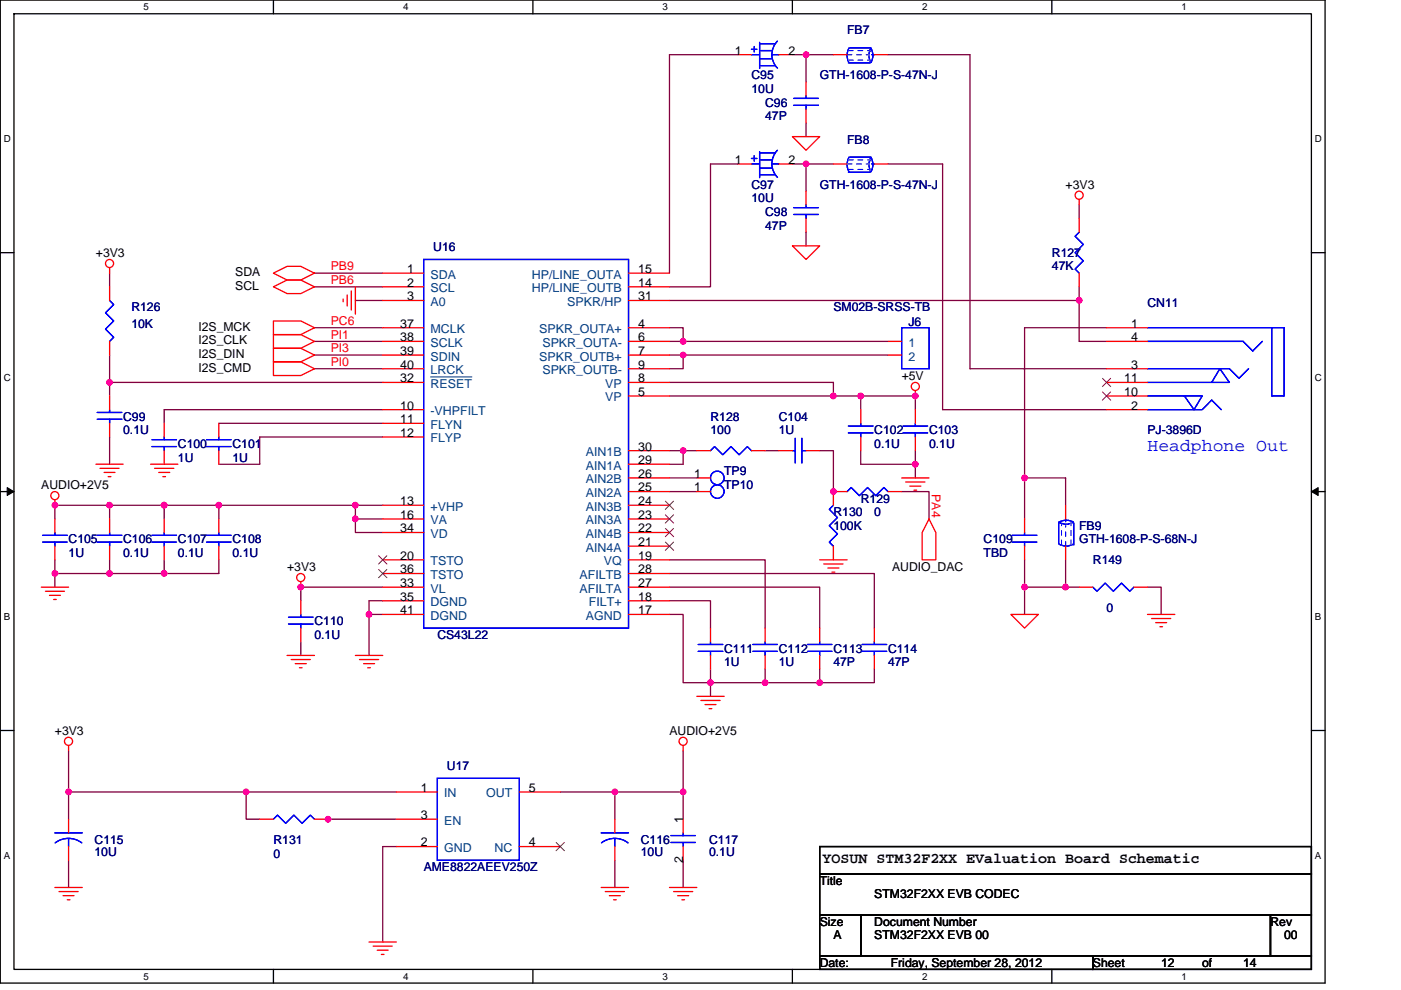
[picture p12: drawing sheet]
<svg xmlns="http://www.w3.org/2000/svg" width="297mm" height="210mm" viewBox="0 0 297 210" stroke-linecap="round" stroke-linejoin="round" font-family="sans-serif">
<path d="M.1 0h280.8v208.5h-280.8zM3 2.9h275v202.7h-275z" fill="none" stroke="#000" stroke-width=".28"/>
<g fill="#fff">
<path d="M30.5 .3h1.1v2.3h-1.1z"/>
<path d="M30.5 205.9h1.1v2.3h-1.1z"/>
</g>
<path d="M58 0v2.9M58 205.6v2.9" fill="none" stroke="#000" stroke-width=".28"/>
<g fill="#fff">
<path d="M85.5 .3h1.1v2.3h-1.1z"/>
<path d="M85.5 205.9h1.1v2.3h-1.1z"/>
</g>
<path d="M113 0v2.9M113 205.6v2.9" fill="none" stroke="#000" stroke-width=".28"/>
<g fill="#fff">
<path d="M140.5 .3h1.1v2.3h-1.1z"/>
<path d="M140.5 205.9h1.1v2.3h-1.1z"/>
</g>
<path d="M168 0v2.9M168 205.6v2.9" fill="none" stroke="#000" stroke-width=".28"/>
<g fill="#fff">
<path d="M195.5 .3h1.2v2.3h-1.2z"/>
<path d="M195.5 205.9h1.2v2.3h-1.2z"/>
</g>
<path d="M223 0v2.9M223 205.6v2.9" fill="none" stroke="#000" stroke-width=".28"/>
<g fill="#fff">
<path d="M250.5 .3h1.2v2.3h-1.2z"/>
<path d="M250.5 205.9h1.2v2.3h-1.2z"/>
<path d="M.8 28.3h1.5v2.3h-1.5z"/>
<path d="M278.8 28.3h1.5v2.3h-1.5z"/>
<path d="M.8 78.9h1.5v2.3h-1.5z"/>
<path d="M278.8 78.9h1.5v2.3h-1.5z"/>
</g>
<path d="M.1 53.6h2.9M278 53.6h2.9" fill="none" stroke="#000" stroke-width=".28"/>
<g fill="#fff">
<path d="M.8 129.6h1.4v2.3h-1.4z"/>
<path d="M278.8 129.6h1.4v2.3h-1.4z"/>
</g>
<path d="M.1 104.3h2.9M278 104.3h2.9" fill="none" stroke="#000" stroke-width=".28"/>
<path d="M1.5 103.4l1.5 .9-1.5 .8zM278 104.3l1.5-.9v1.7z" fill="#000" stroke="#000" stroke-width=".21"/>
<g fill="#fff">
<path d="M.8 180.3h1.4v2.3h-1.4z"/>
<path d="M278.8 180.3h1.4v2.3h-1.4z"/>
</g>
<path d="M.1 154.9h2.9M278 154.9h2.9M173.8 179.6h104.2v5.7h-104.2zM173.8 194h8.7v8.7h-8.7zM173.8 185.3h104.2v8.7h-104.2zM182.5 194h86.9v8.7h-86.9zM269.4 194h8.6v8.7h-8.6zM173.8 202.7h57.9v2.9h-57.9zM231.7 202.7h46.3v2.9h-46.3z" fill="none" stroke="#000" stroke-width=".28"/>
<g fill="none" stroke="#800040" stroke-width=".28">
<path d="M156.4 11.6h-14.5v46.3M168 11.6h2.9M170.9 11.6v5.8M170.9 11.6h5.8M188.3 11.6h17.4v66.6h28.9M156.4 34.8h-5.8v26h-8.7M168 34.8h2.9M170.9 34.8v5.8M170.9 34.8h5.8M170.9 26.1v2.9M188.3 34.8h11.6v52.1h34.7M23.2 57.9v2.9"/>
<path d="M66.7 57.9h14.4M170.9 49.3v2.9M228.8 43.5v2.9M23.2 75.3v5.8M66.7 60.8h14.4M66.7 69.5h14.4M66.7 72.4h14.4M66.7 75.3h14.4M66.7 78.2h14.4M75.4 63.7h5.7M141.9 63.7h86.9M141.9 69.5h2.9v2.9h-2.9"/>
<path d="M141.9 75.3h2.9M144.8 72.4h43.5M144.8 75.3v2.9h-2.9M144.8 75.3h43.5M228.8 63.7v8.7h5.8M228.8 60.8v2.9M234.6 69.5h-17.4v31.9M23.2 92.7v5.8M23.2 81.1v2.9M23.2 81.1h57.9M46.4 89.8h34.7M81.1 86.9h-46.3v2.9"/>
<path d="M81.1 92.7h-26v5.8h-8.7M141.9 84h34.8M141.9 81.1h34.8v2.9M141.9 95.6h2.9M147.7 95.6h-2.9v2.9h-2.9M162.2 95.6h2.9M173.8 95.6h2.9v8.7M176.7 84h5.8M182.5 84v2.9M182.5 95.6v2.9h11.6M182.5 84h11.6v2.9M194.1 98.5v2.9"/>
<path d="M194.1 95.6v2.9M11.6 118.7v2.9M23.2 107.2h11.6M23.2 107.2h-11.6v2.9M23.2 118.7v2.9M23.2 107.2v2.9M34.8 107.2v2.9M34.8 118.7v2.9M34.8 107.2h11.6v2.9M46.4 107.2h29M46.4 118.7v2.9h-11.6M75.4 110.1v2.8h5.7"/>
<path d="M75.4 107.2v2.9h5.7M75.4 107.2h5.7M141.9 118.7h20.3v14.5M141.9 101.4h5.8M141.9 104.3h5.8M191.2 104.3h5.8v5.8M217.2 118.7v5.8M217.2 101.4v8.7M217.2 101.4h8.7v5.8M225.9 118.7v5.8M11.6 121.6v2.9M11.6 121.6h11.6"/>
<path d="M23.2 121.6h11.6M63.8 136.1v2.9M78.2 130.3v8.7M81.1 124.5h-17.3v2.9M81.1 127.4h-2.9v2.9h2.9M141.9 127.4h8.7v5.8M141.9 124.5h31.9v8.7M141.9 121.6h43.5v11.6M141.9 130.3h2.9v14.5h5.8M217.2 124.5h8.7M217.2 124.5v5.8M225.9 124.5h2.9"/>
<path d="M243.3 124.5h2.9v5.8M14.5 159.3v8.7M144.8 159.3v8.7M150.6 141.9v2.9M150.6 144.8v2.9M162.2 141.9v2.9h-11.6M173.8 141.9v2.9h-11.6M185.4 141.9v2.9h-11.6M14.5 168h37.7v5.8h2.9M14.5 168v5.8M52.2 168h31.8M69.6 173.8h14.4"/>
<path d="M84 179.6h-2.9v20.2M118.8 168h11.6M130.4 168v5.8M130.4 168h14.4M144.8 168v5.8M14.5 182.5v5.7M130.4 182.5v5.7M144.8 182.5v5.7"/>
</g>
<g fill="#f0f" stroke="#f0f" stroke-width=".28">
<circle cx="23.2" cy="81.1" r=".57"/>
<circle cx="78.2" cy="130.3" r=".57"/>
<circle cx="63.8" cy="124.5" r=".57"/>
<circle cx="75.3" cy="110" r=".57"/>
<circle cx="46.4" cy="107.1" r=".57"/>
<circle cx="75.3" cy="107.1" r=".57"/>
<circle cx="23.2" cy="107.1" r=".57"/>
<circle cx="34.8" cy="107.1" r=".57"/>
<circle cx="34.8" cy="121.6" r=".57"/>
<circle cx="11.6" cy="121.6" r=".57"/>
<circle cx="225.9" cy="124.5" r=".57"/>
<circle cx="217.2" cy="124.5" r=".57"/>
<circle cx="217.2" cy="101.4" r=".57"/>
<circle cx="23.2" cy="121.6" r=".57"/>
<circle cx="11.6" cy="107.1" r=".57"/>
<circle cx="170.9" cy="34.8" r=".57"/>
<circle cx="170.9" cy="11.6" r=".57"/>
<circle cx="228.8" cy="63.7" r=".57"/>
<circle cx="144.8" cy="72.4" r=".57"/>
<circle cx="144.8" cy="75.3" r=".57"/>
<circle cx="176.7" cy="84" r=".57"/>
<circle cx="182.5" cy="84" r=".57"/>
<circle cx="194.1" cy="84" r=".57"/>
<circle cx="194.1" cy="98.5" r=".57"/>
<circle cx="173.8" cy="144.8" r=".57"/>
<circle cx="150.6" cy="144.8" r=".57"/>
<circle cx="162.2" cy="144.8" r=".57"/>
<circle cx="52.2" cy="168" r=".57"/>
<circle cx="69.6" cy="173.8" r=".57"/>
<circle cx="144.8" cy="168" r=".57"/>
<circle cx="130.4" cy="168" r=".57"/>
<circle cx="14.5" cy="168" r=".57"/>
<circle cx="144.8" cy="95.6" r=".57"/>
<circle cx="176.7" cy="104.3" r=".57"/>
</g>
<g fill="none" stroke="#f00" stroke-width=".28">
<path d="M156.4 11.6h2.9M165.1 11.6h2.9M170.9 17.4v2.9M176.7 11.6h2.9M185.4 11.6h2.9M156.4 34.8h2.9M165.1 34.8h2.9M168 29h5.8l-2.9 2.9zM170.9 23.2v2.9M176.7 34.8h2.9M185.4 34.8h2.9M23.2 56.8v1.1"/>
<path d="M58 57.9l2.9-1.4h2.9l2.9 1.4-2.9 1.5h-2.9zM81.1 57.9h8.7M133.3 57.9h8.6M168 52.2h5.8l-2.9 2.8zM170.9 40.6v2.9M170.9 46.4v2.9M228.8 42.3v1.2M228.8 46.4v2.9M228.8 57.9v2.9M23.2 60.8v2.9M23.2 72.4v2.9M58 60.8l2.9-1.4h2.9l2.9 1.4-2.9 1.5h-2.9z"/>
<path d="M58 68.1h5.8l2.9 1.4-2.9 1.5h-5.8zM58 71h5.8l2.9 1.4-2.9 1.5h-5.8zM58 73.9h5.8l2.9 1.4-2.9 1.5h-5.8zM58 76.8h5.8l2.9 1.4-2.9 1.5h-5.8zM72.7 63.4v.6M73.6 62.6v2.3M74.5 61.7v4.1M75.4 60.8v5.8M81.1 78.2h8.7M81.1 69.5h8.7M81.1 72.4h8.7M81.1 75.3h8.7"/>
<path d="M81.1 60.8h8.7M81.1 63.7h8.7M133.3 78.2h8.6M133.3 69.5h8.6M133.3 72.4h8.6M133.3 75.3h8.6M133.3 60.8h8.6M133.3 63.7h8.6M188.3 72.4h2.9M188.3 75.3h2.9M234.6 78.2h8.7M234.6 69.5h8.7"/>
<path d="M234.6 72.4h8.7M20.3 98.5h5.8M21.2 99.3h4M23.2 84v2.9M23.2 89.8v2.9M31.9 98.5h5.8M32.8 99.3h4M34.8 89.8v2.9M34.8 95.6v2.9M46.4 89.8v2.9M46.4 95.6v2.9M81.1 81.1h8.7"/>
<path d="M81.1 86.9h8.7M81.1 89.8h8.7M81.1 92.7h8.7M133.3 81.1h8.6M133.3 84h8.6M133.3 95.6h8.6M133.3 98.5h8.6M147.7 95.6h2.9M159.3 95.6h2.9M165.1 95.6h2.9M170.9 95.6h2.9M182.5 86.9v2.9"/>
<path d="M182.5 92.7v2.9M194.1 86.9v2.9M194.1 92.7v2.9M194.1 82.8v1.2M234.6 81.1h8.7M234.6 84h8.7M234.6 86.9h8.7M11.6 106v1.2M11.6 110.1v2.8M11.6 115.8v2.9M22.1 100.2h2.3M22.9 101.1h.6"/>
<path d="M23.2 110.1v2.8M23.2 115.8v2.9M33.7 100.2h2.3M34.5 101.1h.6M34.8 110.1v2.8M34.8 115.8v2.9M46.4 110.1v2.8M46.4 115.8v2.9M81.1 107.2h8.7M81.1 110.1h8.7M81.1 112.9h8.7M81.1 118.7h8.7"/>
<path d="M133.3 101.4h8.6M133.3 104.3h8.6M133.3 107.2h8.6M133.3 110.1h8.6M133.3 112.9h8.6M133.3 118.7h8.6M133.3 115.8h8.6M147.7 101.4h2.9M147.7 104.3h2.9M173.8 118.7h5.8M174.7 119.6h4M176.7 115.8v2.9"/>
<path d="M179.6 104.3h-2.9v2.9M188.3 104.3h2.9M191.2 101.4h5.8M192 102.2h4.1M192.9 103.1h2.3M193.8 104h.5M197 110.1l1.4 2.8v5.8h-2.9v-5.8zM217.2 110.1v2.8M217.2 115.8v2.9M225.9 107.2v2.9M225.9 115.8v2.9M8.8 124.5h5.7"/>
<path d="M9.6 125.4h4.1M10.5 126.3h2.3M11.4 127.1h.5M60.9 139h5.8M61.7 139.9h4.1M63.8 127.4v2.9M63.8 133.2v2.9M63.8 123.4v1.1M75.4 139h5.7M76.2 139.9h4.1M81.1 121.6h8.7M81.1 124.5h8.7"/>
<path d="M81.1 127.4h8.7M81.1 130.3h8.7M133.3 121.6h8.6M133.3 124.5h8.6M133.3 127.4h8.6M133.3 130.3h8.6M150.6 133.2v2.9M150.6 139v2.9M162.2 133.2v2.9M162.2 139v2.9M173.8 133.2v2.9M173.8 139v2.9"/>
<path d="M175.5 120.5h2.4M176.4 121.3h.6M185.4 133.2v2.9M185.4 139v2.9M214.3 130.3h5.8l-2.9 2.9zM228.8 124.5h2.9M240.4 124.5h2.9M243.3 130.3h5.8M244.2 131.2h4M245 132.1h2.4M245.9 132.9h.6M14.5 158.1v1.2"/>
<path d="M62.6 140.8h2.3M63.5 141.6h.5M77.1 140.8h2.3M78 141.6h.5M144.8 158.1v1.2M147.7 147.7h5.8M148.6 148.6h4.1M149.5 149.4h2.3M150.3 150.3h.6M14.5 173.8v2.9M14.5 179.6v2.9M55.1 173.8h2.9"/>
<path d="M66.7 173.8h2.9M84 173.8h8.7M84 168h8.7M84 179.6h8.7M110.1 168h8.7M110.1 179.6h8.7M130.4 173.8v2.9M130.4 179.6v2.9M144.8 173.8v2.9M144.8 179.6v2.9M11.6 188.2h5.8M12.5 189.1h4.1"/>
<path d="M13.4 190h2.3M14.3 190.8h.5M78.2 199.8h5.8M127.5 188.2h5.8M128.3 189.1h4.1M129.2 190h2.3M130.1 190.8h.6M141.9 188.2h5.8M142.8 189.1h4.1M143.7 190h2.3M144.6 190.8h.5M79.1 200.7h4.1"/>
<path d="M80 201.5h2.3M80.9 202.4h.5"/>
<circle cx="23.2" cy="55.9" r=".86"/>
<circle cx="228.8" cy="41.4" r=".86"/>
<circle cx="194.1" cy="82" r=".86"/>
<circle cx="11.6" cy="105.1" r=".86"/>
<circle cx="63.8" cy="122.5" r=".86"/>
<circle cx="14.5" cy="157.2" r=".86"/>
<circle cx="144.8" cy="157.2" r=".86"/>
</g>
<g fill="none" stroke="#00f" stroke-width=".28">
<path d="M159.3 11.6h1.8M159.3 10.5h1.2M159.9 9.9v1.1M161.1 9v5.5M161.1 12.5h2.6M161.1 10.7h2.6M161.1 13.9h3.2M161.1 9.3h3.2M163.7 11.6h1.4M164.8 8.7a4.1 4.1 0 0 0 0 5.8M179.9 13.3h4.6M180 10.2a3.1 3.1 0 0 0 0 3"/>
<path d="M180.2 10.2h4.3M184.6 10.2a2.93 2.93 0 0 1 .1 3.1M184.7 10.2a3.1 3.1 0 0 0-.1 3M184.8 11.6h.6M159.3 34.8h1.8M159.3 33.6h1.2M159.9 33v1.2M161.1 32.2v5.5M161.1 35.6h2.6M161.1 33.9h2.6M161.1 37.1h3.2M161.1 32.4h3.2"/>
<path d="M163.7 34.8h1.4M164.8 31.9a4.1 4.1 0 0 0 0 5.7M168.3 22.3h5.2M168.3 20.9h5.2M170.9 20.3v.6M170.9 22.3v.9M179.9 36.5h4.6M180 33.3a3.1 3.1 0 0 0 0 3.1M180.2 33.3h4.3M184.6 33.3a2.97 2.97 0 0 1 .1 3.1M184.7 33.3a3.1 3.1 0 0 0-.1 3.1M184.8 34.8h.6"/>
<path d="M89.8 55h43.5v78.2h-43.5zM168.3 45.5h5.2M168.3 44h5.2M170.9 43.5v.5M170.9 45.5v.9M228.8 49.3l-.9 .8 1.8 1.8-1.8 1.7 1.8 1.7-1.8 1.8 .9 .8M23.2 63.7l.9 .9-1.7 1.7 1.7 1.8-1.7 1.7 1.7 1.7-.9 .9M191.2 69.5h5.8v8.7h-5.8zM243.3 72.4h20.3l2 2 2-2M243.3 69.5h26.1M243.3 78.2h17.4l2 2 2-2M269.6 69.5h2.6v14.5h-2.6z"/>
<path d="M20.6 88.9h5.2M20.6 87.5h5.2M23.2 86.9v.6M23.2 88.9v.9M32.2 94.7h5.2M32.2 93.3h5.2M34.8 92.7v.6M34.8 94.7v.9M43.8 94.7h5.2M43.8 93.3h5.2M46.4 92.7v.6M46.4 94.7v.9"/>
<path d="M150.6 95.6l.9-.9 1.7 1.8 1.8-1.8 1.7 1.8 1.8-1.8 .8 .9M168 95.6h.6M168.6 93v5.2M170 93v5.2M170 95.6h.9M179.9 91.8h5.2M179.9 90.4h5.2M182.5 89.8v.6M182.5 91.8v.9M191.5 91.8h5.2M191.5 90.4h5.2M194.1 89.8v.6"/>
<path d="M194.1 91.8v.9M243.3 84h11.6l-1.7 2.9-2.1-2.9M243.3 86.9h11.6l2-2 2 2M256.9 81.1l1.7-2.9 2.1 2.9h-17.4M9 115h5.3M9 113.5h5.3M11.6 112.9v.6M11.6 115v.8M20.6 115h5.2M20.6 113.5h5.2M23.2 112.9v.6M23.2 115v.8"/>
<path d="M32.2 115h5.2M32.2 113.5h5.2M34.8 112.9v.6M34.8 115v.8M43.8 115h5.2M43.8 113.5h5.2M46.4 112.9v.6M46.4 115v.8M176.7 107.2l-.9 .8 1.8 1.8-1.8 1.7 1.8 1.7-1.8 1.8 .9 .8M179.6 104.3l.9-.9 1.7 1.7 1.7-1.7 1.8 1.7 1.7-1.7 .9 .9M214.6 115h5.2M214.6 113.5h5.2"/>
<path d="M217.2 112.9v.6M217.2 115v.8M224.5 110.9v4.4M224.5 115.4a2.93 2.93 0 0 0 3.1 0M224.5 110.7a2.93 2.93 0 0 0 3.1 .1M225.9 110.1v.5M227.6 110.7a3.1 3.1 0 0 0-3.1 .1M227.7 110.9v4.7M61.2 132.4h5.2M61.2 130.9h5.2M63.8 130.3v.6M63.8 132.4v.8"/>
<path d="M148 138.2h5.2M148 136.7h5.2M150.6 136.1v.6M150.6 138.2v.8M159.6 138.2h5.2M159.6 136.7h5.2M162.2 136.1v.6M162.2 138.2v.8M171.2 138.2h5.2M171.2 136.7h5.2M173.8 136.1v.6M173.8 138.2v.8"/>
<path d="M182.8 138.2h5.2M182.8 136.7h5.2M185.4 136.1v.6M185.4 138.2v.8M231.7 124.5l.9 .9 1.7-1.7 1.7 1.7 1.8-1.7 1.7 1.7 .9-.9M11.6 176.7h5.8M11.7 178.8a4.6 4.6 0 0 1 5.6 0M14.5 177.8v1.8M58 173.8l.8-.9 1.8 1.7 1.7-1.7 1.7 1.7 1.8-1.7 .9 .9M92.7 165.1h17.4v17.4h-17.4zM127.5 176.7h5.8M127.5 178.8a4.6 4.6 0 0 1 5.7 0"/>
<path d="M130.4 177.8v1.8M142.2 178.7h5.2M142.2 177.2h5.2M144.8 176.7v.5M144.8 178.7v.9"/>
<circle cx="152.1" cy="101.4" r="1.44"/>
<circle cx="152.1" cy="104.3" r="1.43"/>
</g>
<g fill="none" stroke="#804000" stroke-width=".21">
<path d="M233.7 80.2l1.8 1.8M233.7 83.1l1.8 1.8M235.5 80.2l-1.8 1.8M235.5 83.1l-1.8 1.8M80.3 117.9l1.7 1.7M82 117.9l-1.7 1.7M141.1 106.3l1.7 1.8M141.1 109.2l1.7 1.8M141.1 112.1l1.7 1.7M141.1 115l1.7 1.7M142.8 106.3l-1.7 1.8M142.8 109.2l-1.7 1.8"/>
<path d="M142.8 112.1l-1.7 1.7M142.8 115l-1.7 1.7M80.3 120.8l1.7 1.7M82 120.8l-1.7 1.7M117.9 178.7l1.8 1.7M119.7 178.7l-1.8 1.7"/>
</g>
<g fill="none" stroke="#fff" stroke-width=".21" stroke-dasharray="1 1 1 1 1 1 1 1">
<path d="M179.6 11.6h4.6M179.9 12.8h4.6M179.9 10.7h4.6M184.2 11.6h.1M184.5 12.8h.1M184.5 10.7h.1M179.6 34.8h4.6M179.9 35.9h4.6M179.9 33.9h4.6M184.2 34.8h.1M184.5 35.9h.1M184.5 33.9h.1"/>
<path d="M225.1 115.6v-4.7M225.1 110.9h.1M225.9 115.8v-4.6M225.9 111.2h.1M227.1 115.6v-4.7M227.1 110.9h.1"/>
</g>
<g fill="none" stroke="#00f" stroke-width=".21" stroke-dasharray="1 1 1 1 1 1 1 1">
<path d="M179.6 11.6h4.6M179.9 12.8h4.6M179.9 10.7h4.6M184.2 11.6h.1M184.5 12.8h.1M184.5 10.7h.1M179.6 34.8h4.6M179.9 35.9h4.6M179.9 33.9h4.6M184.2 34.8h.1M184.5 35.9h.1M184.5 33.9h.1"/>
<path d="M225.1 115.6v-4.7M225.1 110.9h.1M225.9 115.8v-4.6M225.9 111.2h.1M227.1 115.6v-4.7M227.1 110.9h.1"/>
</g>
<path d="M91.3 79.9h8.8" fill="none" stroke="#004080" stroke-width=".21"/>
<text font-size="3.7" fill="#00f" x="243.3" y="95.7">Headphone Out</text>
<text font-size="3.2" x="174.4" y="183.1">YOSUN STM32F2XX EValuation Board Schematic</text>
<g font-size="2.6">
<text x="155.8" y="11.6">1</text>
<text x="167.1" y="11.6">2</text>
<text x="155.8" y="34.8">1</text>
<text x="167.1" y="34.8">2</text>
<text x="225.9" y="40">+3V3</text>
<text x="20.3" y="54.5">+3V3</text>
<text x="49.9" y="58.5">SDA</text>
<text x="86.3" y="57.9">1</text>
<text x="135.3" y="57.9">15</text>
<text x="49.9" y="61.4">SCL</text>
<text x="86.3" y="60.8">2</text>
<text x="86.3" y="63.7">3</text>
<text x="135.3" y="60.8">14</text>
<text x="135.3" y="63.7">31</text>
<text x="42.1" y="70.1">I2S_MCK</text>
<text x="84.9" y="69.5">37</text>
<text x="135.3" y="69.5">4</text>
<text x="239.8" y="69.5">1</text>
<text x="42.1" y="73">I2S_CLK</text>
<text x="42.1" y="75.9">I2S_DIN</text>
<text x="84.9" y="72.4">38</text>
<text x="84.9" y="75.3">39</text>
<text x="135.3" y="75.3">7</text>
<text x="135.3" y="72.4">6</text>
<text x="239.8" y="72.4">4</text>
<text x="42.1" y="78.8">I2S_CMD</text>
<text x="84.9" y="81.1">32</text>
<text x="84.9" y="78.2">40</text>
<text x="135.3" y="81.1">8</text>
<text x="135.3" y="84">5</text>
<text x="135.3" y="78.2">9</text>
<text x="191.2" y="80.5">+5V</text>
<text x="238.3" y="81.1">11</text>
<text x="238.3" y="84">10</text>
<text x="239.8" y="78.2">3</text>
<text x="84.9" y="86.9">10</text>
<text x="84.9" y="89.8">11</text>
<text x="239.8" y="86.9">2</text>
<text x="84.9" y="92.7">12</text>
<text x="135.3" y="95.6">30</text>
<text x="135.3" y="98.4">29</text>
<text x="135.3" y="101.3">26</text>
<text x="147.1" y="101.3">1</text>
<text x="8.8" y="103.7">AUDIO+2V5</text>
<text x="84.9" y="107.1">13</text>
<text x="135.3" y="104.2">25</text>
<text x="135.3" y="107.1">24</text>
<text x="147.1" y="104.2">1</text>
<text x="84.9" y="110">16</text>
<text x="84.9" y="112.9">34</text>
<text x="135.3" y="110">23</text>
<text x="135.3" y="112.9">22</text>
<text x="84.9" y="118.7">20</text>
<text x="135.3" y="115.8">21</text>
<text x="135.3" y="118.7">19</text>
<text x="60.9" y="121.1">+3V3</text>
<text x="84.9" y="121.6">36</text>
<text x="84.9" y="124.5">33</text>
<text x="135.3" y="121.6">28</text>
<text x="135.3" y="124.5">27</text>
<text x="189.1" y="121.1">AUDIO_DAC</text>
<text x="84.9" y="127.4">35</text>
<text x="84.9" y="130.3">41</text>
<text x="135.3" y="127.4">18</text>
<text x="135.3" y="130.3">17</text>
<text x="11.6" y="155.8">+3V3</text>
<text x="141.9" y="155.8">AUDIO+2V5</text>
<text x="89.2" y="168">1</text>
<text x="112.1" y="168">5</text>
<text x="89.2" y="173.7">3</text>
<text x="89.2" y="179.5">2</text>
<text x="112.1" y="179.5">4</text>
<text x="144.8" y="174.6" transform="rotate(-90 144.8 174.6)">1</text>
<text x="144.8" y="183" transform="rotate(-90 144.8 183)">2</text>
<text x="173.8" y="187.7">Title</text>
<text x="185.4" y="190.6">STM32F2XX EVB CODEC</text>
<text x="173.8" y="196.4">Size</text>
<text x="185.4" y="196.4">Document Number</text>
<text x="269.4" y="196.4">Rev</text>
<text x="176.7" y="199.3">A</text>
<text x="185.4" y="199.3">STM32F2XX EVB 00</text>
<text x="272.2" y="199.3">00</text>
<text x="173.8" y="205">Date:</text>
<text x="188.9" y="205">Friday, September 28, 2012</text>
<text x="231.7" y="205">Sheet</text>
<text x="246.2" y="205">12</text>
<text x="254.9" y="205">of</text>
<text x="263.6" y="205">14</text>
</g>
<g font-size="2.6" fill="#000080">
<text x="179.6" y="7.3">FB7</text>
<text x="159.3" y="16.8">C95</text>
<text x="173.8" y="16.8">GTH-1608-P-S-47N-J</text>
<text x="159.3" y="19.7">10U</text>
<text x="162.2" y="22.6">C96</text>
<text x="162.2" y="25.5">47P</text>
<text x="179.6" y="30.4">FB8</text>
<text x="159.3" y="40">C97</text>
<text x="173.8" y="40">GTH-1608-P-S-47N-J</text>
<text x="159.3" y="42.9">10U</text>
<text x="162.2" y="45.8">C98</text>
<text x="91.9" y="53.3">U16</text>
<text x="162.2" y="48.7">47P</text>
<text x="223" y="54.5">R127</text>
<text x="223" y="57.4">47K</text>
<text x="243.3" y="65.2">CN11</text>
<text x="27.9" y="66.1">R126</text>
<text x="27.9" y="69.5">10K</text>
<text x="176.7" y="66.1">SM02B-SRSS-TB</text>
<text x="192.6" y="69.2">J6</text>
<text x="26.1" y="89.2">C99</text>
<text x="150.6" y="89.2">R128</text>
<text x="165.1" y="89.2">C104</text>
<text x="26.1" y="92.1">0.1U</text>
<text x="37.7" y="95">C100</text>
<text x="49.3" y="95">C101</text>
<text x="150.6" y="92.1">100</text>
<text x="165.1" y="92.1">1U</text>
<text x="185.4" y="92.1">C102</text>
<text x="185.4" y="95">0.1U</text>
<text x="197" y="92.1">C103</text>
<text x="197" y="95">0.1U</text>
<text x="243.3" y="92.1">PJ-3896D</text>
<text x="37.7" y="97.9">1U</text>
<text x="49.3" y="97.9">1U</text>
<text x="153.5" y="100.8">TP9</text>
<text x="153.5" y="103.7">TP10</text>
<text x="182.5" y="106.6">R129</text>
<text x="176.7" y="109.5">R130</text>
<text x="176.7" y="112.4">100K</text>
<text x="185.4" y="109.5">0</text>
<text x="228.8" y="112.4">FB9</text>
<text x="14.5" y="115.3">C105</text>
<text x="14.5" y="118.2">1U</text>
<text x="26.1" y="115.3">C106</text>
<text x="26.1" y="118.2">0.1U</text>
<text x="37.7" y="115.3">C107</text>
<text x="37.7" y="118.2">0.1U</text>
<text x="49.3" y="115.3">C108</text>
<text x="49.3" y="118.2">0.1U</text>
<text x="208.6" y="115.3">C109</text>
<text x="208.6" y="118.2">TBD</text>
<text x="228.8" y="115.3">GTH-1608-P-S-68N-J</text>
<text x="231.7" y="119.6">R149</text>
<text x="234.6" y="129.8">0</text>
<text x="66.7" y="132.7">C110</text>
<text x="66.7" y="135.6">0.1U</text>
<text x="92.7" y="135.6">CS43L22</text>
<text x="153.5" y="138.5">C111</text>
<text x="153.5" y="141.4">1U</text>
<text x="165.1" y="138.5">C112</text>
<text x="165.1" y="141.4">1U</text>
<text x="176.7" y="138.5">C113</text>
<text x="176.7" y="141.4">47P</text>
<text x="188.3" y="138.5">C114</text>
<text x="188.3" y="141.4">47P</text>
<text x="94.8" y="163.3">U17</text>
<text x="20" y="179">C115</text>
<text x="58" y="179">R131</text>
<text x="135.9" y="179">C116</text>
<text x="150.3" y="179">C117</text>
<text x="20" y="181.6">10U</text>
<text x="58" y="181.9">0</text>
<text x="89.8" y="184.8">AME8822AEEV250Z</text>
<text x="135.9" y="181.6">10U</text>
<text x="150.3" y="181.6">0.1U</text>
</g>
<g font-size="2.6" fill="#f00">
<text x="70.1" y="57.4">PB9</text>
<text x="70.1" y="60.3">PB6</text>
<text x="70.1" y="68.9">PC6</text>
<text x="70.1" y="71.8">PI1</text>
<text x="70.1" y="74.7">PI3</text>
<text x="70.1" y="77.6">PI0</text>
<text x="197.5" y="104.8" transform="rotate(90 197.5 104.8)">PA4</text>
</g>
<g font-size="2.6" fill="#004080">
<text x="91.3" y="59.1">SDA</text>
<text x="112.8" y="59.1">HP/LINE_OUTA</text>
<text x="91.3" y="62">SCL</text>
<text x="91.3" y="64.9">A0</text>
<text x="112.8" y="62">HP/LINE_OUTB</text>
<text x="120.2" y="64.9">SPKR/HP</text>
<text x="91.3" y="70.7">MCLK</text>
<text x="114.3" y="70.7">SPKR_OUTA+</text>
<text x="91.3" y="73.6">SCLK</text>
<text x="91.3" y="76.5">SDIN</text>
<text x="114.3" y="76.5">SPKR_OUTB+</text>
<text x="115" y="73.6">SPKR_OUTA-</text>
<text x="192.6" y="73.6">1</text>
<text x="192.6" y="76.5">2</text>
<text x="91.3" y="79.4">LRCK</text>
<text x="91.3" y="82.3">RESET</text>
<text x="115" y="79.4">SPKR_OUTB-</text>
<text x="128.3" y="82.3">VP</text>
<text x="91.3" y="88.1">-VHPFILT</text>
<text x="128.3" y="85.2">VP</text>
<text x="91.3" y="91">FLYN</text>
<text x="91.3" y="93.9">FLYP</text>
<text x="124.2" y="96.8">AIN1B</text>
<text x="124.2" y="99.6">AIN1A</text>
<text x="124.2" y="102.5">AIN2B</text>
<text x="124.2" y="105.4">AIN2A</text>
<text x="91.3" y="108.3">+VHP</text>
<text x="91.3" y="111.2">VA</text>
<text x="124.2" y="108.3">AIN3B</text>
<text x="124.2" y="111.2">AIN3A</text>
<text x="91.3" y="114.1">VD</text>
<text x="91.3" y="119.9">TSTO</text>
<text x="124.2" y="114.1">AIN4B</text>
<text x="124.2" y="117">AIN4A</text>
<text x="128" y="119.9">VQ</text>
<text x="91.3" y="122.8">TSTO</text>
<text x="91.3" y="125.7">VL</text>
<text x="122.9" y="122.8">AFILTB</text>
<text x="122.9" y="125.7">AFILTA</text>
<text x="91.3" y="128.6">DGND</text>
<text x="91.3" y="131.5">DGND</text>
<text x="124.2" y="131.5">AGND</text>
<text x="124.9" y="128.6">FILT+</text>
<text x="94.2" y="169.1">IN</text>
<text x="103.1" y="169.1">OUT</text>
<text x="94.2" y="174.9">EN</text>
<text x="94.2" y="180.7">GND</text>
<text x="104.9" y="180.7">NC</text>
</g>
<g font-size="2.1">
<text x="30.5" y="2.2">5</text>
<text x="85.5" y="2.2">4</text>
<text x="140.5" y="2.2">3</text>
<text x="195.5" y="2.2">2</text>
<text x="250.5" y="2.2">1</text>
<text x=".8" y="30.1">D</text>
<text x="278.8" y="30.1">D</text>
<text x=".8" y="80.8">C</text>
<text x="278.8" y="80.8">C</text>
<text x=".8" y="131.4">B</text>
<text x="278.8" y="131.4">B</text>
<text x=".8" y="182.1">A</text>
<text x="278.8" y="182.1">A</text>
<text x="30.5" y="207.8">5</text>
<text x="85.5" y="207.8">4</text>
<text x="140.5" y="207.8">3</text>
<text x="195.5" y="207.8">2</text>
<text x="250.5" y="207.8">1</text>
</g>
</svg>
